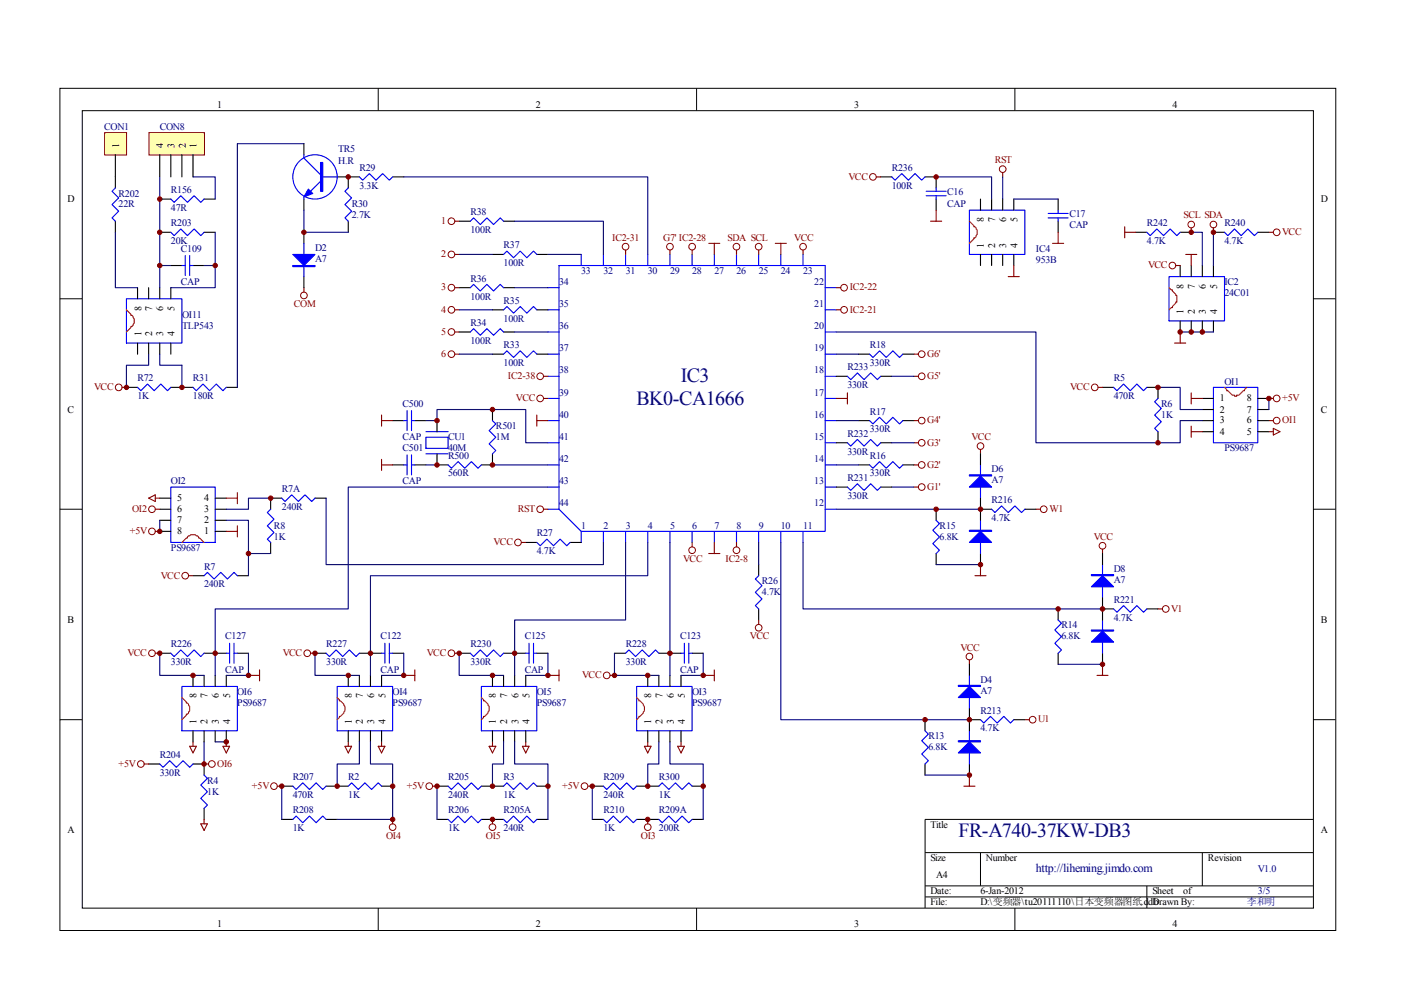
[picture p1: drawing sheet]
<svg xmlns="http://www.w3.org/2000/svg" width="297mm" height="210mm" viewBox="0 0 297 210" stroke-linecap="round" stroke-linejoin="round" font-family="sans-serif">
<g fill="none" stroke="#000" stroke-width=".21">
<path d="M12.7 18.7h270.5v178.6h-270.5zM80.2 18.7v4.7M147.7 18.7v4.7M215.2 18.7v4.7M17.4 23.5h261.1v169h-261.1zM12.7 63.3h4.7M278.4 63.3h4.7M12.7 108h4.7M278.4 108h4.7M12.7 152.6h4.7M278.4 152.6h4.7M278.4 173.7h-82.3v18.8"/>
<path d="M80.2 192.5v4.7M147.7 192.5v4.7M196.1 180.8h82.3M196.1 187.8h82.3M196.1 190.2h82.3M207.9 180.8v7M215.2 192.5v4.7M243.2 187.8v4.7M254.9 180.8v7"/>
</g>
<g fill="none" stroke="#00f" stroke-width=".23">
<path d="M189.1 37.5l.7 .7 1.4-1.4 1.4 1.4 1.4-1.4 1.4 1.4 .7-.7M198.5 39.9v.7M99.7 46.9l.7-.7 1.4 1.4 1.4-1.4 1.4 1.4 1.5-1.4 .7 .7M106.8 53.9l.7-.7 1.4 1.5 1.4-1.5 1.4 1.5 1.4-1.5 .7 .7M118.5 56.3h56.5v56.4h-51.8l-4.7-4.7zM123.2 53.9v2.4M127.9 53.9v2.4M132.6 53.9v2.4M137.3 53.9v2.4M142 53.9v2.4M146.7 53.9v2.4M151.4 53.9v2.4"/>
<path d="M156.2 53.9v2.4M160.9 53.9v2.4M165.6 53.9v2.4M170.3 53.9v2.4M196.4 40.6h4.2M196.4 41.5h4.2M198.5 41.5v.7M205.5 44.6h11.8v9.3h-11.8zM222.2 45.3h4.3M222.2 46.2h4.3M224.3 44.6v.7M224.3 46.2v.7"/>
<path d="M243.2 49.3l.7 .7 1.4-1.5 1.4 1.5 1.4-1.5 1.4 1.5 .7-.7M247.9 58.6h11.7v9.4h-11.7zM259.6 49.3l.7 .7 1.4-1.5 1.4 1.5 1.5-1.5 1.4 1.5 .7-.7M26.8 63.3h11.8v9.4h-11.8zM99.7 61l.7-.7 1.4 1.4 1.4-1.4 1.4 1.4 1.5-1.4 .7 .7M99.7 70.4l.7-.7 1.4 1.4 1.4-1.4 1.4 1.4 1.5-1.4 .7 .7M106.8 65.7l.7-.7 1.4 1.4 1.4-1.4 1.4 1.4 1.4-1.4 .7 .7M106.8 75.1l.7-.7 1.4 1.4 1.4-1.4 1.4 1.4 1.4-1.4 .7 .7M116.2 61h2.3M116.2 65.7h2.3M116.2 70.4h2.3M116.2 75.1h2.3"/>
<path d="M116.2 79.8h2.3M175 61h2.3M175 65.7h2.3M175 70.4h2.3M175 75.1h2.3M175 79.8h2.3M179.7 79.8l.7 .7 1.4-1.4 1.4 1.4 1.4-1.4 1.4 1.4 .7-.7M184.4 75.1l.7 .7 1.4-1.4 1.4 1.4 1.4-1.4 1.4 1.4 .7-.7M85.6 98.6h.7M85.6 89.2h.7M86.3 87.1v4.2M86.3 96.5v4.2"/>
<path d="M87.2 98.6h.8M87.2 89.2h.8M87.2 87.1v4.2M87.2 96.5v4.2M90.3 92.7h4.7v2.4h-4.7zM90.3 96.2h4.7M90.3 91.5h4.7M95 98.6l.7 .7 1.4-1.4 1.4 1.4 1.4-1.4 1.5 1.4 .7-.7M104.4 89.2l.7 .7-1.4 1.4 1.4 1.4-1.4 1.4 1.4 1.4-.7 .7M116.2 98.6h2.3M116.2 84.5h2.3M116.2 89.2h2.3"/>
<path d="M116.2 93.9h2.3M175 98.6h2.3M175 84.5h2.3M175 89.2h2.3M175 93.9h2.3M179.7 93.9l.7 .7 1.4-1.4 1.4 1.4 1.4-1.4 1.4 1.4 .7-.7M184.4 89.2l.7 .7 1.4-1.4 1.4 1.4 1.4-1.4 1.4 1.4 .7-.7M184.4 98.6l.7 .7 1.4-1.4 1.4 1.4 1.4-1.4 1.4 1.4 .7-.7M207.9 98.6v7M236.1 82.1l.7 .7 1.4-1.4 1.4 1.4 1.4-1.4 1.5 1.4 .7-.7M245.5 84.5l-.7 .7 1.4 1.4-1.4 1.4 1.4 1.4-1.4 1.4 .7 .7M257.3 82.1h9.4v11.8h-9.4z"/>
<path d="M36.2 103.3h9.4v11.7h-9.4zM57.4 108l-.7 .7 1.4 1.4-1.4 1.4 1.4 1.4-1.4 1.4 .7 .7M59.7 105.6l.7 .7 1.4-1.4 1.5 1.4 1.4-1.4 1.4 1.4 .7-.7M113.8 115l.7 .7 1.4-1.4 1.4 1.4 1.5-1.4 1.4 1.4 .7-.7M116.2 103.3h2.3M116.2 108h2.3M123.2 112.7v2.3M127.9 112.7v2.3M132.6 112.7v2.3M137.3 112.7v2.3M142 112.7v2.3M146.7 112.7v2.3"/>
<path d="M151.4 112.7v2.3M156.2 112.7v2.3M160.9 112.7v2.3M165.6 112.7v2.3M170.3 112.7v2.3M175 103.3h2.3M175 108h2.3M179.7 103.3l.7 .7 1.4-1.4 1.4 1.4 1.4-1.4 1.4 1.4 .7-.7M198.5 110.3l.7 .7-1.4 1.4 1.4 1.4-1.4 1.5 1.4 1.4-.7 .7M207.9 110.3v7.1M210.2 108l.7 .7 1.5-1.4 1.4 1.4 1.4-1.4 1.4 1.4 .7-.7M233.8 119.7v7.1"/>
<path d="M36.2 138.5l.7 .7 1.4-1.4 1.4 1.4 1.5-1.4 1.4 1.4 .7-.7M43.3 122.1l.7-.7 1.4 1.4 1.4-1.4 1.4 1.4 1.4-1.4 .7 .7M48 138.5h.7M48.7 136.4v4.2M49.6 138.5h.7M49.6 136.4v4.2M69.1 138.5l.7 .7 1.5-1.4 1.4 1.4 1.4-1.4 1.4 1.4 .7-.7M80.9 138.5h.7M81.6 136.4v4.2M82.5 138.5h.7M82.5 136.4v4.2M99.7 138.5l.7 .7 1.4-1.4 1.4 1.4 1.4-1.4 1.5 1.4 .7-.7"/>
<path d="M111.5 138.5h.7M112.2 136.4v4.2M113.1 138.5h.7M113.1 136.4v4.2M132.6 138.5l.7-.7 1.4 1.4 1.5-1.4 1.4 1.4 1.4-1.4 .7 .7M144.4 138.5h.7M145.1 136.4v4.2M146 138.5h.7M146 136.4v4.2M160.9 122.1l-.8 .7 1.5 1.4-1.5 1.4 1.5 1.4-1.5 1.4 .8 .7M224.3 131.5l.8 .7-1.5 1.4 1.5 1.4-1.5 1.4 1.5 1.4-.8 .7M233.8 131.5v7"/>
<path d="M236.1 129.1l.7 .7 1.4-1.4 1.4 1.4 1.4-1.4 1.5 1.4 .7-.7M38.6 145.5h11.7v9.4h-11.7zM71.5 145.5h11.7v9.4h-11.7zM102.1 145.5h11.7v9.4h-11.7zM135 145.5h11.7v9.4h-11.7zM196.1 154.9l.7 .7-1.4 1.5 1.4 1.4-1.4 1.4 1.4 1.4-.7 .7M205.5 143.2v7M205.5 154.9v7.1M207.9 152.6l.7 .7 1.4-1.4 1.4 1.4 1.4-1.4 1.4 1.4 .7-.7M33.9 162l.7 .7 1.4-1.4 1.4 1.4 1.4-1.4 1.4 1.4 .7-.7M43.3 164.3l.7 .7-1.4 1.5 1.4 1.4-1.4 1.4 1.4 1.4-.7 .7M62.1 166.7l.7 .7 1.4-1.4 1.4 1.4 1.4-1.4 1.4 1.4 .7-.7"/>
<path d="M62.1 173.7l.7-.7 1.4 1.4 1.4-1.4 1.4 1.4 1.4-1.4 .7 .7M73.8 166.7l.7-.7 1.5 1.4 1.4-1.4 1.4 1.4 1.4-1.4 .7 .7M95 166.7l.7 .7 1.4-1.4 1.4 1.4 1.4-1.4 1.5 1.4 .7-.7M95 173.7l.7 .7 1.4-1.4 1.4 1.4 1.4-1.4 1.5 1.4 .7-.7M106.8 166.7l.7-.7 1.4 1.4 1.4-1.4 1.4 1.4 1.4-1.4 .7 .7M106.8 173.7l.7 .7 1.4-1.4 1.4 1.4 1.4-1.4 1.4 1.4 .7-.7M127.9 166.7l.7 .7 1.4-1.4 1.5 1.4 1.4-1.4 1.4 1.4 .7-.7M127.9 173.7l.7 .7 1.4-1.4 1.5 1.4 1.4-1.4 1.4 1.4 .7-.7M139.7 166.7l.7-.7 1.4 1.4 1.4-1.4 1.4 1.4 1.4-1.4 .7 .7M139.7 173.7l.7 .7 1.4-1.4 1.4 1.4 1.4-1.4 1.4 1.4 .7-.7"/>
</g>
<g fill="none" stroke="#800000" stroke-width=".21">
<circle cx="185.1" cy="37.5" r=".71"/>
<circle cx="212.6" cy="35.9" r=".71"/>
<circle cx="95.7" cy="53.9" r=".71"/>
<circle cx="95.7" cy="46.9" r=".71"/>
<circle cx="132.6" cy="52.3" r=".71"/>
<circle cx="142" cy="52.3" r=".71"/>
<circle cx="146.7" cy="52.3" r=".71"/>
<circle cx="156.1" cy="52.3" r=".71"/>
<circle cx="160.9" cy="52.3" r=".71"/>
<circle cx="170.3" cy="52.3" r=".71"/>
<circle cx="248.6" cy="56.3" r=".71"/>
<circle cx="252.6" cy="47.6" r=".7"/>
<circle cx="257.3" cy="47.6" r=".7"/>
<circle cx="270.7" cy="49.2" r=".71"/>
<circle cx="95.7" cy="65.7" r=".71"/>
<circle cx="95.7" cy="70.4" r=".71"/>
<circle cx="95.7" cy="75.1" r=".71"/>
<circle cx="95.7" cy="61" r=".71"/>
<circle cx="114.5" cy="79.8" r=".71"/>
<circle cx="179" cy="65.7" r=".71"/>
<circle cx="179" cy="61" r=".71"/>
<circle cx="195.4" cy="79.8" r=".71"/>
<circle cx="195.4" cy="75.1" r=".7"/>
<circle cx="114.5" cy="84.5" r=".71"/>
<circle cx="195.4" cy="98.6" r=".71"/>
<circle cx="195.4" cy="93.9" r=".7"/>
<circle cx="195.4" cy="89.2" r=".7"/>
<circle cx="207.9" cy="94.6" r=".71"/>
<circle cx="232.1" cy="82.1" r=".71"/>
<circle cx="270.7" cy="89.2" r=".7"/>
<circle cx="270.7" cy="84.5" r=".7"/>
<circle cx="32.2" cy="112.7" r=".71"/>
<circle cx="32.2" cy="108" r=".71"/>
<circle cx="109.8" cy="115" r=".71"/>
<circle cx="114.5" cy="108" r=".71"/>
<circle cx="146.7" cy="116.7" r=".7"/>
<circle cx="156.1" cy="116.7" r=".71"/>
<circle cx="195.4" cy="103.3" r=".7"/>
<circle cx="221.3" cy="108" r=".71"/>
<circle cx="233.8" cy="115.7" r=".71"/>
<circle cx="32.2" cy="138.5" r=".71"/>
<circle cx="39.3" cy="122.1" r=".71"/>
<circle cx="65.1" cy="138.5" r=".7"/>
<circle cx="95.7" cy="138.5" r=".71"/>
<circle cx="160.9" cy="133.1" r=".71"/>
<circle cx="205.5" cy="139.2" r=".7"/>
<circle cx="247.2" cy="129.1" r=".71"/>
<circle cx="128.6" cy="143.2" r=".71"/>
<circle cx="218.9" cy="152.6" r=".7"/>
<circle cx="29.9" cy="162" r=".7"/>
<circle cx="44.9" cy="162" r=".71"/>
<circle cx="58.1" cy="166.7" r=".7"/>
<circle cx="83.2" cy="175.4" r=".7"/>
<circle cx="91" cy="166.7" r=".71"/>
<circle cx="104.4" cy="175.4" r=".71"/>
<circle cx="123.9" cy="166.7" r=".71"/>
<circle cx="137.3" cy="175.4" r=".71"/>
</g>
<g fill="none" stroke="#800000" stroke-width=".23">
<path d="M185.8 37.5h.9M212.6 36.6v.9M96.4 46.9h1M96.4 53.9h1M132.6 53v.9M142 53v.9M146.7 53v.9M150.3 51.6h2.3M151.4 51.6v2.3M156.2 53v.9M160.9 53v.9M164.4 51.6h2.3"/>
<path d="M165.6 51.6v2.3M170.3 53v.9M197.3 46.9h2.4M198.5 44.6v2.3M213.8 58.6h2.3M214.9 56.3v2.3M223.2 51.6h2.3M224.3 49.3v2.3M238.5 49.3h2.3M238.5 48.1v2.3M249.3 56.3h.9M251.4 53.9h2.3"/>
<path d="M252.6 48.3v1M252.6 53.9v2.4M257.3 48.3v1M269 49.3h1M96.4 75.1h1M96.4 61h1M96.4 65.7h1M96.4 70.4h1M115.2 79.8h1M177.3 61h1M177.3 65.7h1M193.8 75.1h.9"/>
<path d="M193.8 79.8h.9M249 72.7h2.4M250.2 70.4v2.3M80.9 89.2h2.3M80.9 98.6h2.3M80.9 88v2.4M80.9 97.4v2.3M113.8 88v2.4M113.8 89.2h2.4M115.2 84.5h1M177.3 84.5h2.4M179.7 83.3v2.4"/>
<path d="M193.8 89.2h.9M193.8 93.9h.9M193.8 98.6h.9M207.9 95.3v.9M232.8 82.1h1M252.6 84.5h2.3M252.6 91.5h2.3M252.6 83.3v2.4M252.6 90.4v2.3M269 84.5h1M269 89.2h1M269 91.5h1"/>
<path d="M270 90.8l1.4 .7-1.4 .7zM31.5 105.6l1.4-.7v1.4zM32.9 108h1M32.9 105.6h1M32.9 112.7h1M48 105.6h2.3M48 112.7h2.3M50.3 104.4v2.4M50.3 111.5v2.3M110.5 115h1M115.2 108h1M146.7 115v1"/>
<path d="M150.3 117.4h2.3M151.4 115v2.4M156.2 115v1M193.8 103.3h.9M207.9 119.7v2.4M219.6 108h1M233.8 116.4v1M32.9 138.5h1M40 122.1h.9M65.8 138.5h1M96.4 138.5h1M160.9 131.5v.9"/>
<path d="M205.5 139.9v1M206.7 122.1h2.4M245.5 129.1h1M40.2 158.2h1.4l-.7 1.4zM40.9 157.3v.9M47.3 158.2h1.4l-.7 1.4zM48 157.3v.9M52.7 143.2h2.3M55 142v2.4M73.1 158.2h1.4l-.7 1.4zM73.8 157.3v.9M80.2 158.2h1.4l-.7 1.4z"/>
<path d="M80.9 157.3v.9M85.6 143.2h2.4M88 142v2.4M103.7 158.2h1.4l-.7 1.4zM104.4 157.3v.9M110.8 158.2h1.4l-.7 1.4zM111.5 157.3v.9M116.2 143.2h2.3M118.5 142v2.4M129.3 143.2h1M136.6 158.2h1.4l-.7 1.4zM137.3 157.3v.9"/>
<path d="M143.7 158.2h1.4l-.7 1.4zM144.4 157.3v.9M149.1 143.2h2.3M151.4 142v2.4M217.3 152.6h.9M232.6 143.2h2.3M233.8 140.9v2.3M30.6 162h.9M42.6 174.7h1.4l-.7 1.4zM43.3 162h.9M43.3 173.7v1M58.8 166.7h.9"/>
<path d="M83.2 173.7v1M91.7 166.7h1M104.4 173.7v1M124.6 166.7h1M137.3 173.7v1M204.4 166.7h2.3M205.5 164.3v2.4"/>
</g>
<g fill="none" stroke="#000" stroke-width=".23">
<path d="M186.7 37.5h2.4M196.1 37.5h2.4v2.4M97.4 46.9h2.3M104.4 53.9h2.4M106.8 46.9h2.3M113.8 53.9h2.4M198.5 42.2v2.4M207.9 42.2v2.4M207.9 53.9v2.4M210.2 42.2v2.4M210.2 53.9v2.4M212.6 42.2v2.4"/>
<path d="M212.6 53.9v2.4M214.9 42.2v2.4M214.9 53.9v2.4M224.3 42.2v2.4M224.3 46.9v2.4M240.8 49.3h2.4M250.2 56.3v2.3M250.2 49.3h2.4M252.6 56.3v2.3M254.9 56.3v2.3M257.3 56.3v2.3M257.3 49.3h2.3"/>
<path d="M266.7 49.3h2.3M29.2 61v2.3M29.2 72.7v2.4M31.5 61v2.3M31.5 72.7v2.4M33.9 61v2.3M33.9 72.7v2.4M36.2 61v2.3M36.2 72.7v2.4M97.4 61h2.3M97.4 70.4h2.3M104.4 75.1h2.4"/>
<path d="M104.4 65.7h2.4M106.8 61h2.3M106.8 70.4h2.3M113.8 75.1h2.4M113.8 65.7h2.4M177.3 79.8h2.4M182 75.1h2.4M186.7 79.8h2.4M191.4 75.1h2.4M250.2 68v2.4M252.6 68v2.4M254.9 68v2.4"/>
<path d="M257.3 68v2.4M83.2 89.2h2.4M83.2 98.6h2.4M88 89.2h2.3M88 98.6h2.3M92.7 96.2v2.4h2.3M92.7 89.2v2.3M104.4 96.2v2.4h-2.3M104.4 86.8v2.4M177.3 93.9h2.4M182 89.2h2.4M182 98.6h2.4"/>
<path d="M186.7 93.9h2.4M191.4 89.2h2.4M191.4 98.6h2.4M207.9 96.2v2.4M233.8 82.1h2.3M243.2 82.1h2.3v2.4M245.5 91.5v2.4M254.9 89.2h2.4M254.9 84.5h2.4M254.9 86.8h2.4M254.9 91.5h2.4M266.7 89.2h2.3"/>
<path d="M266.7 84.5h2.3M266.7 86.8h2.3M266.7 91.5h2.3M33.9 108h2.3M33.9 112.7h2.3M33.9 110.3h2.3M33.9 105.6h2.3M45.6 108h2.4M45.6 112.7h2.4M45.6 110.3h2.4M45.6 105.6h2.4M57.4 115v2.4"/>
<path d="M59.7 105.6h-2.3v2.4M66.8 105.6h2.3M111.5 115h2.3M120.9 115h2.3M160.9 119.7v2.4M177.3 103.3h2.4M186.7 103.3h2.4M198.5 108v2.3M198.5 117.4v2.3M207.9 105.6v4.7M207.9 117.4v2.3M207.9 108h2.3"/>
<path d="M217.3 108h2.3M233.8 117.4v2.3M33.9 138.5h2.3M40.9 122.1h2.4M43.3 138.5h4.7M50.3 138.5h2.4M50.3 122.1h2.4M66.8 138.5h2.3M76.2 138.5h4.7M83.2 138.5h2.4M97.4 138.5h2.3M106.8 138.5h4.7"/>
<path d="M113.8 138.5h2.4M130.3 138.5h2.3M139.7 138.5h4.7M146.7 138.5h2.4M160.9 129.1v2.4M224.3 129.1v2.4M224.3 138.5v2.4M233.8 126.8v4.7M233.8 138.5v2.4M233.8 129.1h2.3M243.2 129.1h2.3M40.9 143.2v2.3"/>
<path d="M40.9 154.9v2.4M43.3 143.2v2.3M43.3 154.9v2.4M45.6 143.2v2.3M45.6 154.9v2.4M48 143.2v2.3M48 154.9v2.4M73.8 143.2v2.3M73.8 154.9v2.4M76.2 143.2v2.3M76.2 154.9v2.4M78.5 143.2v2.3"/>
<path d="M78.5 154.9v2.4M80.9 143.2v2.3M80.9 154.9v2.4M104.4 143.2v2.3M104.4 154.9v2.4M106.8 143.2v2.3M106.8 154.9v2.4M109.1 143.2v2.3M109.1 154.9v2.4M111.5 143.2v2.3M111.5 154.9v2.4M137.3 143.2v2.3"/>
<path d="M137.3 154.9v2.4M139.7 143.2v2.3M139.7 154.9v2.4M142 143.2v2.3M142 154.9v2.4M144.4 143.2v2.3M144.4 154.9v2.4M196.1 152.6v2.3M205.5 140.9v2.3M205.5 150.2v4.7M205.5 152.6h2.4M214.9 152.6h2.4"/>
<path d="M31.5 162h2.4M40.9 162h2.4v2.3M43.3 171.4v2.3M59.7 166.7h2.4M59.7 173.7h2.4M69.1 166.7h4.7M69.1 173.7h2.4M80.9 166.7h2.3M92.7 166.7h2.3M92.7 173.7h2.3M102.1 166.7h4.7M102.1 173.7h4.7"/>
<path d="M113.8 166.7h2.4M113.8 173.7h2.4M125.6 166.7h2.3M125.6 173.7h2.3M135 166.7h4.7M135 173.7h4.7M146.7 166.7h2.4M146.7 173.7h2.4M196.1 162v2.3M205.5 162v2.3"/>
</g>
<g fill="none" stroke="#000080" stroke-width=".23">
<path d="M198.5 37.5h11.7v4.7M212.6 37.5v4.7M97.4 53.9h7M109.1 46.9h18.8v7M116.2 53.9h7M214.9 42.2h9.4M252.6 49.3h2.3v7M257.3 49.3v7M97.4 75.1h7M97.4 65.7h7M109.1 61h7.1M109.1 70.4h7.1"/>
<path d="M177.3 70.4h42.3v23.5h30.6v-4.7h4.7M177.3 75.1h4.7M189.1 79.8h4.7M250.2 70.4h7.1M90.3 89.2h2.4v-2.4h18.8v7.1h4.7M90.3 98.6h2.4M104.4 98.6h11.8M177.3 89.2h4.7M177.3 98.6h4.7M189.1 93.9h4.7M245.5 82.1h4.7v4.7h4.7M269 84.5v2.3"/>
<path d="M33.9 110.3v2.4M48 110.3h4.7v7.1h4.7M52.7 117.4v4.7M57.4 105.6h-4.7v2.4h-4.7M69.1 105.6v14.1h58.8v-4.7M116.2 103.3h-42.4v25.8h-28.2v14.1M132.6 115v16.5h-23.5v11.7M137.3 115v7.1h-58.8v21.1M142 115v28.2M160.9 115v4.7M165.6 115v37.6h39.9M170.3 115v14.1h63.5"/>
<path d="M177.3 108h30.6M189.1 103.3h4.7M198.5 119.7h9.4M33.9 138.5v4.7h9.4M52.7 138.5v4.7h-4.7M66.8 138.5v4.7h9.4M85.6 138.5v4.7h-4.7M97.4 138.5v4.7h9.4M116.2 138.5v4.7h-4.7M130.3 138.5v4.7h9.4M149.1 138.5v4.7h-4.7M43.3 157.3v4.7"/>
<path d="M45.6 157.3h2.4M76.2 157.3v4.7h-4.7v4.7M78.5 157.3v4.7h4.7v11.7h-11.7M106.8 157.3v4.7h-2.4v4.7M109.1 157.3v4.7h7.1v11.7M139.7 157.3v4.7h-2.4v4.7M142 157.3v4.7h7.1v11.7M224.3 140.9h9.5M59.7 166.7v7M92.7 166.7v7M125.6 166.7v7M196.1 164.3h9.4"/>
</g>
<g fill="#800000" stroke="#800000" stroke-width=".21">
<circle cx="104.4" cy="98.6" r=".47"/>
<circle cx="92.7" cy="89.2" r=".47"/>
<circle cx="104.4" cy="86.8" r=".47"/>
<circle cx="92.7" cy="98.6" r=".47"/>
<circle cx="207.9" cy="108" r=".47"/>
<circle cx="198.5" cy="108" r=".47"/>
<circle cx="207.9" cy="119.7" r=".47"/>
<circle cx="205.5" cy="164.3" r=".47"/>
<circle cx="233.8" cy="140.8" r=".47"/>
<circle cx="233.8" cy="129.1" r=".47"/>
<circle cx="224.3" cy="129.1" r=".47"/>
<circle cx="205.5" cy="152.6" r=".47"/>
<circle cx="196.1" cy="152.6" r=".47"/>
<circle cx="130.3" cy="143.2" r=".47"/>
<circle cx="137.3" cy="143.2" r=".47"/>
<circle cx="137.3" cy="166.7" r=".47"/>
<circle cx="149.1" cy="166.7" r=".47"/>
<circle cx="125.6" cy="166.7" r=".47"/>
<circle cx="142" cy="138.5" r=".47"/>
<circle cx="149.1" cy="143.2" r=".47"/>
<circle cx="104.4" cy="143.2" r=".47"/>
<circle cx="116.2" cy="143.2" r=".47"/>
<circle cx="97.4" cy="138.5" r=".47"/>
<circle cx="104.4" cy="166.7" r=".47"/>
<circle cx="116.2" cy="166.7" r=".47"/>
<circle cx="92.7" cy="166.7" r=".47"/>
<circle cx="71.5" cy="166.7" r=".47"/>
<circle cx="83.2" cy="166.7" r=".47"/>
<circle cx="59.7" cy="166.7" r=".47"/>
<circle cx="48" cy="157.3" r=".47"/>
<circle cx="52.7" cy="143.2" r=".47"/>
<circle cx="33.9" cy="138.5" r=".47"/>
<circle cx="40.9" cy="143.2" r=".47"/>
<circle cx="66.8" cy="138.5" r=".47"/>
<circle cx="73.8" cy="143.2" r=".47"/>
<circle cx="85.6" cy="143.2" r=".47"/>
<circle cx="78.5" cy="138.5" r=".47"/>
<circle cx="109.1" cy="138.5" r=".47"/>
<circle cx="269" cy="84.5" r=".47"/>
<circle cx="245.5" cy="82.1" r=".47"/>
<circle cx="245.5" cy="93.9" r=".47"/>
<circle cx="250.2" cy="70.4" r=".47"/>
<circle cx="252.6" cy="70.4" r=".47"/>
<circle cx="254.9" cy="70.4" r=".47"/>
<circle cx="252.6" cy="49.3" r=".47"/>
<circle cx="257.3" cy="49.3" r=".47"/>
<circle cx="45.6" cy="138.5" r=".47"/>
<circle cx="33.9" cy="112.7" r=".47"/>
<circle cx="57.4" cy="105.6" r=".47"/>
<circle cx="52.7" cy="117.4" r=".47"/>
<circle cx="198.5" cy="37.5" r=".47"/>
</g>
<g fill="#00f" stroke="#00f" stroke-width=".23">
<path d="M205.5 115l2.4-2.3 2.3 2.3z"/>
<path d="M205.5 103.3l2.4-2.4 2.3 2.4z"/>
<path d="M231.4 136.2l2.4-2.4 2.3 2.4z"/>
<path d="M231.4 124.4l2.4-2.3 2.3 2.3z"/>
<path d="M203.2 159.6l2.3-2.3 2.4 2.3z"/>
<path d="M205.5 145.5l2.4 2.4h-4.7z"/>
<path d="M205.5 112.4h4.7v.3h-4.7z" fill-rule="evenodd"/>
<path d="M205.5 100.7h4.7v.2h-4.7z" fill-rule="evenodd"/>
<path d="M231.4 133.6h4.7v.2h-4.7z" fill-rule="evenodd"/>
<path d="M231.4 121.8h4.7v.3h-4.7z" fill-rule="evenodd"/>
<path d="M203.2 157.1h4.7v.2h-4.7z" fill-rule="evenodd"/>
<path d="M203.2 145.3h4.7v.2h-4.7z" fill-rule="evenodd"/>
</g>
<path d="M205.5 46.9l1 .9v.3a1.17 1.17 0 0 1 .4 1.9v.2l-.4 .2v.3l-1 .9M26.8 65.7l.9 .9v.3h.3a1.71 1.71 0 0 1 0 2.3h-.3v.3l-.9 .9M247.9 61l.4 .5h.3v.2l.7 .7v.2h.2v1.4h-.2v.3l-.7 .7v.2h-.3l-.4 .5M259.6 82.1l.5 .5v.2h.2l.5 .5a.74 .74 0 0 0 .9 .5v.2h.5v-.2a.74 .74 0 0 0 .9-.5l.5-.5h.3v-.2l.4-.5M38.6 115l.9-.9h.2v-.3a1.71 1.71 0 0 1 2.4 0v.3h.2l1 .9M38.6 147.9l.9 .9v.3a1.16 1.16 0 0 1 .5 1.8v.3l-.5 .2v.3l-.9 .9M71.5 147.9l.5 .5v.2a1.74 1.74 0 0 1 1.1 1.6 1.74 1.74 0 0 1-1.1 1.7v.2l-.5 .5M102.1 147.9l.4 .5v.2a1.74 1.74 0 0 1 1.2 1.6 1.74 1.74 0 0 1-1.2 1.7v.2l-.4 .5M135 147.9l.5 .5v.2a1.74 1.74 0 0 1 1.1 1.6 1.74 1.74 0 0 1-1.1 1.7v.2l-.5 .5" fill="none" stroke="#f00" stroke-width=".23"/>
<path d="M31.7 28.2h11.6v4.7h-11.6z" fill="#ffffb0"/>
<g fill="none" stroke="#800000" stroke-width=".21">
<path d="M31.6 28.1h11.7v4.8h-11.7z"/>
<circle cx="25.2" cy="82.1" r=".71"/>
</g>
<g fill="none" stroke="#000" stroke-width=".23">
<path d="M33.9 32.8v4.7M36.2 32.8v4.7M38.6 32.8v4.7M40.9 32.8v4.7M33.9 42.2h2.3M33.9 49.3h2.3M36.2 56.3h2.4M40.9 56.3h2.4M43.3 42.2h2.3M43.3 49.3h2.3M26.8 82.1h2.4M36.2 82.1h4.7"/>
<path d="M48 82.1h2.3"/>
</g>
<path d="M36.2 42.2l.7 .7 1.4-1.4 1.4 1.4 1.5-1.4 1.4 1.4 .7-.7M36.2 49.3l.7 .7 1.4-1.5 1.4 1.5 1.5-1.5 1.4 1.5 .7-.7M38.6 56.3h.7M39.3 54.2v4.2M40.2 56.3h.7M40.2 54.2v4.2M29.2 82.1l.7 .7 1.4-1.4 1.4 1.4 1.4-1.4 1.4 1.4 .7-.7M40.9 82.1l.7 .7 1.4-1.4 1.4 1.4 1.5-1.4 1.4 1.4 .7-.7" fill="none" stroke="#00f" stroke-width=".23"/>
<path d="M33.9 37.5v23.5M40.9 37.5h4.7v4.7M33.9 56.3h2.3M43.3 56.3h2.3M45.6 49.3v11.7h-9.4" fill="none" stroke="#000080" stroke-width=".23"/>
<g fill="#800000" stroke="#800000" stroke-width=".21">
<circle cx="33.9" cy="42.2" r=".47"/>
<circle cx="33.9" cy="49.3" r=".47"/>
<circle cx="45.6" cy="56.3" r=".47"/>
<circle cx="33.9" cy="56.3" r=".47"/>
</g>
<path d="M25.9 82.1h.9" fill="none" stroke="#800000" stroke-width=".23"/>
<path d="M22.3 28.2h4.5v4.7h-4.5z" fill="#ffffb0"/>
<g fill="none" stroke="#800000" stroke-width=".21">
<path d="M22.2 28.1h4.6v4.8h-4.6z"/>
<circle cx="64.4" cy="62.6" r=".71"/>
</g>
<path d="M24.5 32.8v7.1M64.4 30.5v2.3M71.5 37.5h4.7M73.8 37.5v2.4M83.2 37.5h2.4M24.5 46.9v2.4M64.4 42.2v2.4M64.4 49.3v2.3M64.4 58.6v2.4M73.8 46.9v2.4" fill="none" stroke="#000" stroke-width=".23"/>
<g fill="none" stroke="#00f" stroke-width=".23">
<path d="M24.5 39.9l-.7 .7 1.4 1.4-1.4 1.4 1.4 1.4-1.4 1.4 .7 .7M64.4 32.8v.7l3.6 3.5M68 38.4l-2.2 2.2M68 37.5h3.5M73.8 39.9l-.7 .7 1.4 1.4-1.4 1.4 1.4 1.4-1.4 1.4 .7 .7M76.2 37.5l.7 .7 1.4-1.4 1.4 1.4 1.4-1.4 1.4 1.4 .7-.7M64.4 41.7v.5M64.4 51.6v7"/>
<circle cx="66.8" cy="37.5" r="4.7"/>
</g>
<path d="M64.4 30.5h-14.1v51.6M85.6 37.5h51.7v16.4M24.5 49.3v11.7h4.7M64.4 44.6v4.7h9.4M31.5 75.1v2.3h-4.7v4.7M33.9 75.1v2.3h4.7v4.7" fill="none" stroke="#000080" stroke-width=".23"/>
<g fill="#800000" stroke="#800000" stroke-width=".21">
<circle cx="26.8" cy="82.1" r=".47"/>
<circle cx="38.6" cy="82.1" r=".47"/>
<circle cx="73.8" cy="37.5" r=".47"/>
<circle cx="64.4" cy="49.3" r=".47"/>
<circle cx="43.3" cy="162" r=".47"/>
<circle cx="83.2" cy="173.7" r=".47"/>
<circle cx="104.4" cy="173.7" r=".47"/>
<circle cx="137.3" cy="173.7" r=".47"/>
</g>
<g fill="#00f" stroke="#00f" stroke-width=".23">
<path d="M65.4 40.1l.9 .9-1.9 .7z"/>
<path d="M62.1 53.9h4.7l-2.4 2.4z"/>
<path d="M68 34.5h.4v6.1h-.4z" fill-rule="evenodd"/>
<path d="M62.1 56.3h4.7v.2h-4.7z" fill-rule="evenodd"/>
</g>
<path d="M64.4 61v.9" fill="none" stroke="#800000" stroke-width=".23"/>
<g font-size="4.2" fill="#000080">
<text x="144.4" y="81">IC3</text>
<text x="135" y="85.8">BK0-CA1666</text>
<text x="203.2" y="177.4">FR-A740-37KW-DB3</text>
</g>
<text font-size="2.5" fill="#000080" x="219.6" y="184.8">http://liheming.jimdo.com</text>
<g font-size="2.1">
<text x="46.1" y="22.9">1</text>
<text x="113.6" y="22.9">2</text>
<text x="181.1" y="22.9">3</text>
<text x="248.6" y="22.9">4</text>
<text x="25.2" y="31.4" transform="rotate(-90 25.2 31.4)">1</text>
<text x="34.6" y="31.4" transform="rotate(-90 34.6 31.4)">4</text>
<text x="37" y="31.4" transform="rotate(-90 37 31.4)">3</text>
<text x="39.4" y="31.4" transform="rotate(-90 39.4 31.4)">2</text>
<text x="41.7" y="31.4" transform="rotate(-90 41.7 31.4)">1</text>
<text x="14.3" y="42.8">D</text>
<text x="208.6" y="47.2" transform="rotate(-90 208.6 47.2)">8</text>
<text x="211" y="47.2" transform="rotate(-90 211 47.2)">7</text>
<text x="213.4" y="47.2" transform="rotate(-90 213.4 47.2)">6</text>
<text x="215.7" y="47.2" transform="rotate(-90 215.7 47.2)">5</text>
<text x="280.1" y="42.8">D</text>
<text x="208.6" y="52.5" transform="rotate(-90 208.6 52.5)">1</text>
<text x="211" y="52.5" transform="rotate(-90 211 52.5)">2</text>
<text x="213.4" y="52.5" transform="rotate(-90 213.4 52.5)">3</text>
<text x="215.7" y="52.5" transform="rotate(-90 215.7 52.5)">4</text>
<text x="30" y="66" transform="rotate(-90 30 66)">8</text>
<text x="32.3" y="66" transform="rotate(-90 32.3 66)">7</text>
<text x="34.6" y="66" transform="rotate(-90 34.6 66)">6</text>
<text x="37" y="66" transform="rotate(-90 37 66)">5</text>
<text x="251" y="61.2" transform="rotate(-90 251 61.2)">8</text>
<text x="253.3" y="61.2" transform="rotate(-90 253.3 61.2)">7</text>
<text x="255.7" y="61.2" transform="rotate(-90 255.7 61.2)">6</text>
<text x="258.1" y="61.2" transform="rotate(-90 258.1 61.2)">5</text>
<text x="30" y="71.3" transform="rotate(-90 30 71.3)">1</text>
<text x="32.3" y="71.3" transform="rotate(-90 32.3 71.3)">2</text>
<text x="34.6" y="71.3" transform="rotate(-90 34.6 71.3)">3</text>
<text x="37" y="71.3" transform="rotate(-90 37 71.3)">4</text>
<text x="251" y="66.6" transform="rotate(-90 251 66.6)">1</text>
<text x="253.3" y="66.6" transform="rotate(-90 253.3 66.6)">2</text>
<text x="255.7" y="66.6" transform="rotate(-90 255.7 66.6)">3</text>
<text x="258.1" y="66.6" transform="rotate(-90 258.1 66.6)">4</text>
<text x="14.3" y="87.5">C</text>
<text x="258.7" y="85.1">1</text>
<text x="258.7" y="87.5">2</text>
<text x="258.7" y="89.8">3</text>
<text x="264.3" y="89.8">6</text>
<text x="264.3" y="87.5">7</text>
<text x="264.3" y="85.1">8</text>
<text x="280.1" y="87.5">C</text>
<text x="258.7" y="92.1">4</text>
<text x="264.3" y="92.1">5</text>
<text x="37.6" y="106.2">5</text>
<text x="43.3" y="106.2">4</text>
<text x="37.6" y="108.6">6</text>
<text x="37.6" y="110.9">7</text>
<text x="37.6" y="113.3">8</text>
<text x="43.3" y="113.3">1</text>
<text x="43.3" y="110.9">2</text>
<text x="43.3" y="108.6">3</text>
<text x="14.3" y="132.1">B</text>
<text x="280.1" y="132.1">B</text>
<text x="41.7" y="148.1" transform="rotate(-90 41.7 148.1)">8</text>
<text x="44" y="148.1" transform="rotate(-90 44 148.1)">7</text>
<text x="46.4" y="148.1" transform="rotate(-90 46.4 148.1)">6</text>
<text x="48.8" y="148.1" transform="rotate(-90 48.8 148.1)">5</text>
<text x="74.6" y="148.1" transform="rotate(-90 74.6 148.1)">8</text>
<text x="77" y="148.1" transform="rotate(-90 77 148.1)">7</text>
<text x="79.3" y="148.1" transform="rotate(-90 79.3 148.1)">6</text>
<text x="81.7" y="148.1" transform="rotate(-90 81.7 148.1)">5</text>
<text x="105.2" y="148.1" transform="rotate(-90 105.2 148.1)">8</text>
<text x="107.5" y="148.1" transform="rotate(-90 107.5 148.1)">7</text>
<text x="109.9" y="148.1" transform="rotate(-90 109.9 148.1)">6</text>
<text x="112.3" y="148.1" transform="rotate(-90 112.3 148.1)">5</text>
<text x="138.1" y="148.1" transform="rotate(-90 138.1 148.1)">8</text>
<text x="140.5" y="148.1" transform="rotate(-90 140.5 148.1)">7</text>
<text x="142.8" y="148.1" transform="rotate(-90 142.8 148.1)">6</text>
<text x="145.2" y="148.1" transform="rotate(-90 145.2 148.1)">5</text>
<text x="41.7" y="153.5" transform="rotate(-90 41.7 153.5)">1</text>
<text x="44" y="153.5" transform="rotate(-90 44 153.5)">2</text>
<text x="46.4" y="153.5" transform="rotate(-90 46.4 153.5)">3</text>
<text x="48.8" y="153.5" transform="rotate(-90 48.8 153.5)">4</text>
<text x="74.6" y="153.5" transform="rotate(-90 74.6 153.5)">1</text>
<text x="77" y="153.5" transform="rotate(-90 77 153.5)">2</text>
<text x="79.3" y="153.5" transform="rotate(-90 79.3 153.5)">3</text>
<text x="81.7" y="153.5" transform="rotate(-90 81.7 153.5)">4</text>
<text x="105.2" y="153.5" transform="rotate(-90 105.2 153.5)">1</text>
<text x="107.5" y="153.5" transform="rotate(-90 107.5 153.5)">2</text>
<text x="109.9" y="153.5" transform="rotate(-90 109.9 153.5)">3</text>
<text x="112.3" y="153.5" transform="rotate(-90 112.3 153.5)">4</text>
<text x="138.1" y="153.5" transform="rotate(-90 138.1 153.5)">1</text>
<text x="140.5" y="153.5" transform="rotate(-90 140.5 153.5)">2</text>
<text x="142.8" y="153.5" transform="rotate(-90 142.8 153.5)">3</text>
<text x="145.2" y="153.5" transform="rotate(-90 145.2 153.5)">4</text>
<text x="14.3" y="176.7">A</text>
<text x="197.3" y="175.5">Title</text>
<text x="280.1" y="176.7">A</text>
<text x="197.3" y="182.6">Size</text>
<text x="209" y="182.6">Number</text>
<text x="256.1" y="182.6">Revision</text>
<text x="197.3" y="189.6">Date:</text>
<text x="197.3" y="192">File:</text>
<text x="198.5" y="186.1">A4</text>
<text x="207.9" y="189.6">6-Jan-2012</text>
<text x="207.9" y="192">D:\变频器\tu20111110\日本变频器图纸.ddb</text>
<text x="244.3" y="189.6">Sheet</text>
<text x="244.3" y="192">Drawn By:</text>
<text x="250.9" y="189.6">of</text>
<text x="46.1" y="196.6">1</text>
<text x="113.6" y="196.6">2</text>
<text x="181.1" y="196.6">3</text>
<text x="248.6" y="196.6">4</text>
</g>
<g font-size="2.1" fill="#000080">
<text x="22.1" y="27.5">CON1</text>
<text x="33.9" y="27.5">CON8</text>
<text x="71.7" y="32.3">TR5</text>
<text x="71.7" y="34.8">H.R</text>
<text x="25.1" y="41.7">R202</text>
<text x="36.2" y="40.9">R156</text>
<text x="76.2" y="36.3">R29</text>
<text x="76.2" y="40">3.3K</text>
<text x="189.1" y="36.3">R236</text>
<text x="189.1" y="40">100R</text>
<text x="200.8" y="41.4">C16</text>
<text x="25.1" y="44">22R</text>
<text x="36.2" y="44.7">47R</text>
<text x="74.6" y="44">R30</text>
<text x="74.6" y="46.3">2.7K</text>
<text x="99.7" y="45.6">R38</text>
<text x="200.8" y="43.8">CAP</text>
<text x="226.7" y="46.1">C17</text>
<text x="36.2" y="48">R203</text>
<text x="36.2" y="51.7">20K</text>
<text x="38.4" y="53.4">C109</text>
<text x="66.8" y="53.2">D2</text>
<text x="99.7" y="49.4">100R</text>
<text x="106.8" y="52.7">R37</text>
<text x="219.6" y="53.4">IC4</text>
<text x="226.7" y="48.4">CAP</text>
<text x="243.2" y="48">R242</text>
<text x="243.2" y="51.7">4.7K</text>
<text x="259.6" y="48">R240</text>
<text x="259.6" y="51.7">4.7K</text>
<text x="66.8" y="55.5">A7</text>
<text x="99.7" y="59.7">R36</text>
<text x="106.8" y="56.4">100R</text>
<text x="123.2" y="58.1">33</text>
<text x="127.9" y="58.1">32</text>
<text x="132.7" y="58.1">31</text>
<text x="137.3" y="58.1">30</text>
<text x="142.1" y="58.1">29</text>
<text x="146.7" y="58.1">28</text>
<text x="151.5" y="58.1">27</text>
<text x="156.1" y="58.1">26</text>
<text x="160.9" y="58.1">25</text>
<text x="165.5" y="58.1">24</text>
<text x="170.3" y="58.1">23</text>
<text x="219.6" y="55.7">953B</text>
<text x="38.4" y="60.5">CAP</text>
<text x="99.7" y="63.5">100R</text>
<text x="106.8" y="64.4">R35</text>
<text x="118.5" y="60.5">34</text>
<text x="118.5" y="65.1">35</text>
<text x="172.6" y="65.1">21</text>
<text x="172.6" y="60.5">22</text>
<text x="259.6" y="60.5">IC2</text>
<text x="259.6" y="62.8">24C01</text>
<text x="38.6" y="67.5">OI11</text>
<text x="38.6" y="69.8">TLP543</text>
<text x="99.7" y="69.1">R34</text>
<text x="106.8" y="68.2">100R</text>
<text x="118.5" y="69.8">36</text>
<text x="172.6" y="69.8">20</text>
<text x="99.7" y="72.9">100R</text>
<text x="106.8" y="73.8">R33</text>
<text x="106.8" y="77.6">100R</text>
<text x="118.5" y="74.5">37</text>
<text x="172.6" y="74.5">19</text>
<text x="184.4" y="73.8">R18</text>
<text x="184.4" y="77.6">330R</text>
<text x="29.1" y="80.9">R72</text>
<text x="40.9" y="80.9">R31</text>
<text x="118.5" y="79.2">38</text>
<text x="118.5" y="83.9">39</text>
<text x="172.6" y="83.9">17</text>
<text x="172.6" y="79.2">18</text>
<text x="179.7" y="78.5">R233</text>
<text x="179.7" y="82.3">330R</text>
<text x="236.1" y="80.9">R5</text>
<text x="259.6" y="81.5">OI1</text>
<text x="29.1" y="84.6">1K</text>
<text x="40.9" y="84.6">180R</text>
<text x="85.3" y="86.3">C500</text>
<text x="118.5" y="88.6">40</text>
<text x="172.6" y="88.6">16</text>
<text x="184.4" y="87.9">R17</text>
<text x="236.1" y="84.6">470R</text>
<text x="246.2" y="86.3">R6</text>
<text x="246.2" y="88.6">1K</text>
<text x="85.3" y="95.7">C501</text>
<text x="85.3" y="93.3">CAP</text>
<text x="95" y="93.3">CU1</text>
<text x="95" y="95.7">40M</text>
<text x="105.2" y="90.9">R501</text>
<text x="105.2" y="93.3">1M</text>
<text x="118.5" y="93.3">41</text>
<text x="172.6" y="93.3">15</text>
<text x="179.7" y="92.6">R232</text>
<text x="184.4" y="91.6">330R</text>
<text x="259.6" y="95.7">PS9687</text>
<text x="95" y="97.3">R500</text>
<text x="95" y="101">560R</text>
<text x="118.5" y="98">42</text>
<text x="172.6" y="98">14</text>
<text x="179.7" y="96.4">330R</text>
<text x="184.4" y="97.3">R16</text>
<text x="184.4" y="101">330R</text>
<text x="210.2" y="100.1">D6</text>
<text x="36.2" y="102.7">OI2</text>
<text x="59.8" y="104.3">R7A</text>
<text x="85.3" y="102.7">CAP</text>
<text x="118.5" y="102.7">43</text>
<text x="118.5" y="107.4">44</text>
<text x="172.6" y="107.4">12</text>
<text x="172.6" y="102.7">13</text>
<text x="179.7" y="102">R231</text>
<text x="179.7" y="105.8">330R</text>
<text x="210.2" y="102.5">A7</text>
<text x="210.2" y="106.7">R216</text>
<text x="58.1" y="112.1">R8</text>
<text x="59.8" y="108.1">240R</text>
<text x="113.8" y="113.7">R27</text>
<text x="123.2" y="112.1">1</text>
<text x="127.9" y="112.1">2</text>
<text x="132.7" y="112.1">3</text>
<text x="137.3" y="112.1">4</text>
<text x="142.1" y="112.1">5</text>
<text x="146.7" y="112.1">6</text>
<text x="151.5" y="112.1">7</text>
<text x="156.1" y="112.1">8</text>
<text x="160.9" y="112.1">9</text>
<text x="165.5" y="112.1">10</text>
<text x="170.3" y="112.1">11</text>
<text x="199.2" y="112.1">R15</text>
<text x="210.2" y="110.4">4.7K</text>
<text x="36.2" y="116.8">PS9687</text>
<text x="58.1" y="114.5">1K</text>
<text x="113.8" y="117.5">4.7K</text>
<text x="199.2" y="114.5">6.8K</text>
<text x="43.3" y="120.7">R7</text>
<text x="43.3" y="124.6">240R</text>
<text x="161.5" y="123.9">R26</text>
<text x="236.1" y="121.3">D8</text>
<text x="236.1" y="123.6">A7</text>
<text x="161.5" y="126.2">4.7K</text>
<text x="236.1" y="127.9">R221</text>
<text x="236.1" y="131.6">4.7K</text>
<text x="36.2" y="137.3">R226</text>
<text x="47.8" y="135.6">C127</text>
<text x="69.2" y="137.3">R227</text>
<text x="80.7" y="135.6">C122</text>
<text x="99.7" y="137.3">R230</text>
<text x="111.3" y="135.6">C125</text>
<text x="132.7" y="137.3">R228</text>
<text x="144.2" y="135.6">C123</text>
<text x="225" y="133.2">R14</text>
<text x="225" y="135.6">6.8K</text>
<text x="36.2" y="141">330R</text>
<text x="47.8" y="142.6">CAP</text>
<text x="69.2" y="141">330R</text>
<text x="80.7" y="142.6">CAP</text>
<text x="99.7" y="141">330R</text>
<text x="111.3" y="142.6">CAP</text>
<text x="132.7" y="141">330R</text>
<text x="144.2" y="142.6">CAP</text>
<text x="50.3" y="147.3">OI6</text>
<text x="50.3" y="149.7">PS9687</text>
<text x="83.2" y="147.3">OI4</text>
<text x="83.2" y="149.7">PS9687</text>
<text x="113.8" y="147.3">OI5</text>
<text x="113.8" y="149.7">PS9687</text>
<text x="146.7" y="147.3">OI3</text>
<text x="146.7" y="149.7">PS9687</text>
<text x="207.9" y="144.7">D4</text>
<text x="207.9" y="147.1">A7</text>
<text x="207.9" y="151.3">R213</text>
<text x="207.9" y="155">4.7K</text>
<text x="33.9" y="160.7">R204</text>
<text x="196.8" y="156.7">R13</text>
<text x="196.8" y="159.1">6.8K</text>
<text x="33.9" y="164.4">330R</text>
<text x="43.9" y="166.1">R4</text>
<text x="62.1" y="165.5">R207</text>
<text x="73.8" y="165.5">R2</text>
<text x="95" y="165.5">R205</text>
<text x="106.8" y="165.5">R3</text>
<text x="127.9" y="165.5">R209</text>
<text x="139.7" y="165.5">R300</text>
<text x="43.9" y="168.5">1K</text>
<text x="62.1" y="169.2">470R</text>
<text x="62.1" y="172.5">R208</text>
<text x="73.8" y="169.2">1K</text>
<text x="95" y="169.2">240R</text>
<text x="95" y="172.5">R206</text>
<text x="106.8" y="169.2">1K</text>
<text x="106.8" y="172.5">R205A</text>
<text x="127.9" y="169.2">240R</text>
<text x="127.9" y="172.5">R210</text>
<text x="139.7" y="169.2">1K</text>
<text x="139.7" y="172.5">R209A</text>
<text x="62.1" y="176.2">1K</text>
<text x="95" y="176.2">1K</text>
<text x="106.8" y="176.2">240R</text>
<text x="127.9" y="176.2">1K</text>
<text x="139.7" y="176.2">200R</text>
<text x="266.7" y="184.9">V1.0</text>
<text x="264.3" y="192">李和明</text>
<text x="266.7" y="189.6">3/5</text>
</g>
<g font-size="2.1" fill="#800000">
<text x="210.9" y="34.6">RST</text>
<text x="179.9" y="38.1">VCC</text>
<text x="93.6" y="47.5">1</text>
<text x="251" y="46.3">SCL SDA</text>
<text x="129.8" y="51.1">IC2-31</text>
<text x="140.6" y="51.1">G7' IC2-28</text>
<text x="154.3" y="51.1">SDA SCL</text>
<text x="168.4" y="51.1">VCC</text>
<text x="271.9" y="49.9">VCC</text>
<text x="93.6" y="54.5">2</text>
<text x="243.4" y="56.9">VCC</text>
<text x="62.3" y="65.1">COM</text>
<text x="93.6" y="61.6">3</text>
<text x="180.2" y="61.6">IC2-22</text>
<text x="93.6" y="66.3">4</text>
<text x="93.6" y="71">5</text>
<text x="180.2" y="66.3">IC2-21</text>
<text x="93.6" y="75.7">6</text>
<text x="196.6" y="75.7">G6'</text>
<text x="20" y="82.7">VCC</text>
<text x="107.7" y="80.4">IC2-38</text>
<text x="196.6" y="80.4">G5'</text>
<text x="226.9" y="82.7">VCC</text>
<text x="109.4" y="85.1">VCC</text>
<text x="196.6" y="89.8">G4'</text>
<text x="271.9" y="85.1">+5V</text>
<text x="271.9" y="89.8">OI1</text>
<text x="196.6" y="94.5">G3'</text>
<text x="206" y="93.3">VCC</text>
<text x="196.6" y="99.2">G2'</text>
<text x="196.6" y="103.9">G1'</text>
<text x="27.5" y="113.3">+5V</text>
<text x="28" y="108.6">OI2</text>
<text x="109.8" y="108.6">RST</text>
<text x="222.5" y="108.6">W1</text>
<text x="104.6" y="115.6">VCC</text>
<text x="144.9" y="119.1">VCC</text>
<text x="153.8" y="119.1">IC2-8</text>
<text x="231.9" y="114.5">VCC</text>
<text x="34.1" y="122.7">VCC</text>
<text x="248.3" y="129.7">V1</text>
<text x="159" y="135.6">VCC</text>
<text x="203.6" y="137.9">VCC</text>
<text x="27" y="139.1">VCC</text>
<text x="59.9" y="139.1">VCC</text>
<text x="90.5" y="139.1">VCC</text>
<text x="123.4" y="143.8">VCC</text>
<text x="220.1" y="153.2">U1</text>
<text x="25.1" y="162.6">+5V</text>
<text x="46.1" y="162.6">OI6</text>
<text x="53.4" y="167.3">+5V</text>
<text x="86.3" y="167.3">+5V</text>
<text x="119.2" y="167.3">+5V</text>
<text x="81.9" y="177.9">OI4</text>
<text x="103" y="177.9">OI5</text>
<text x="135.9" y="177.9">OI3</text>
</g>
</svg>
